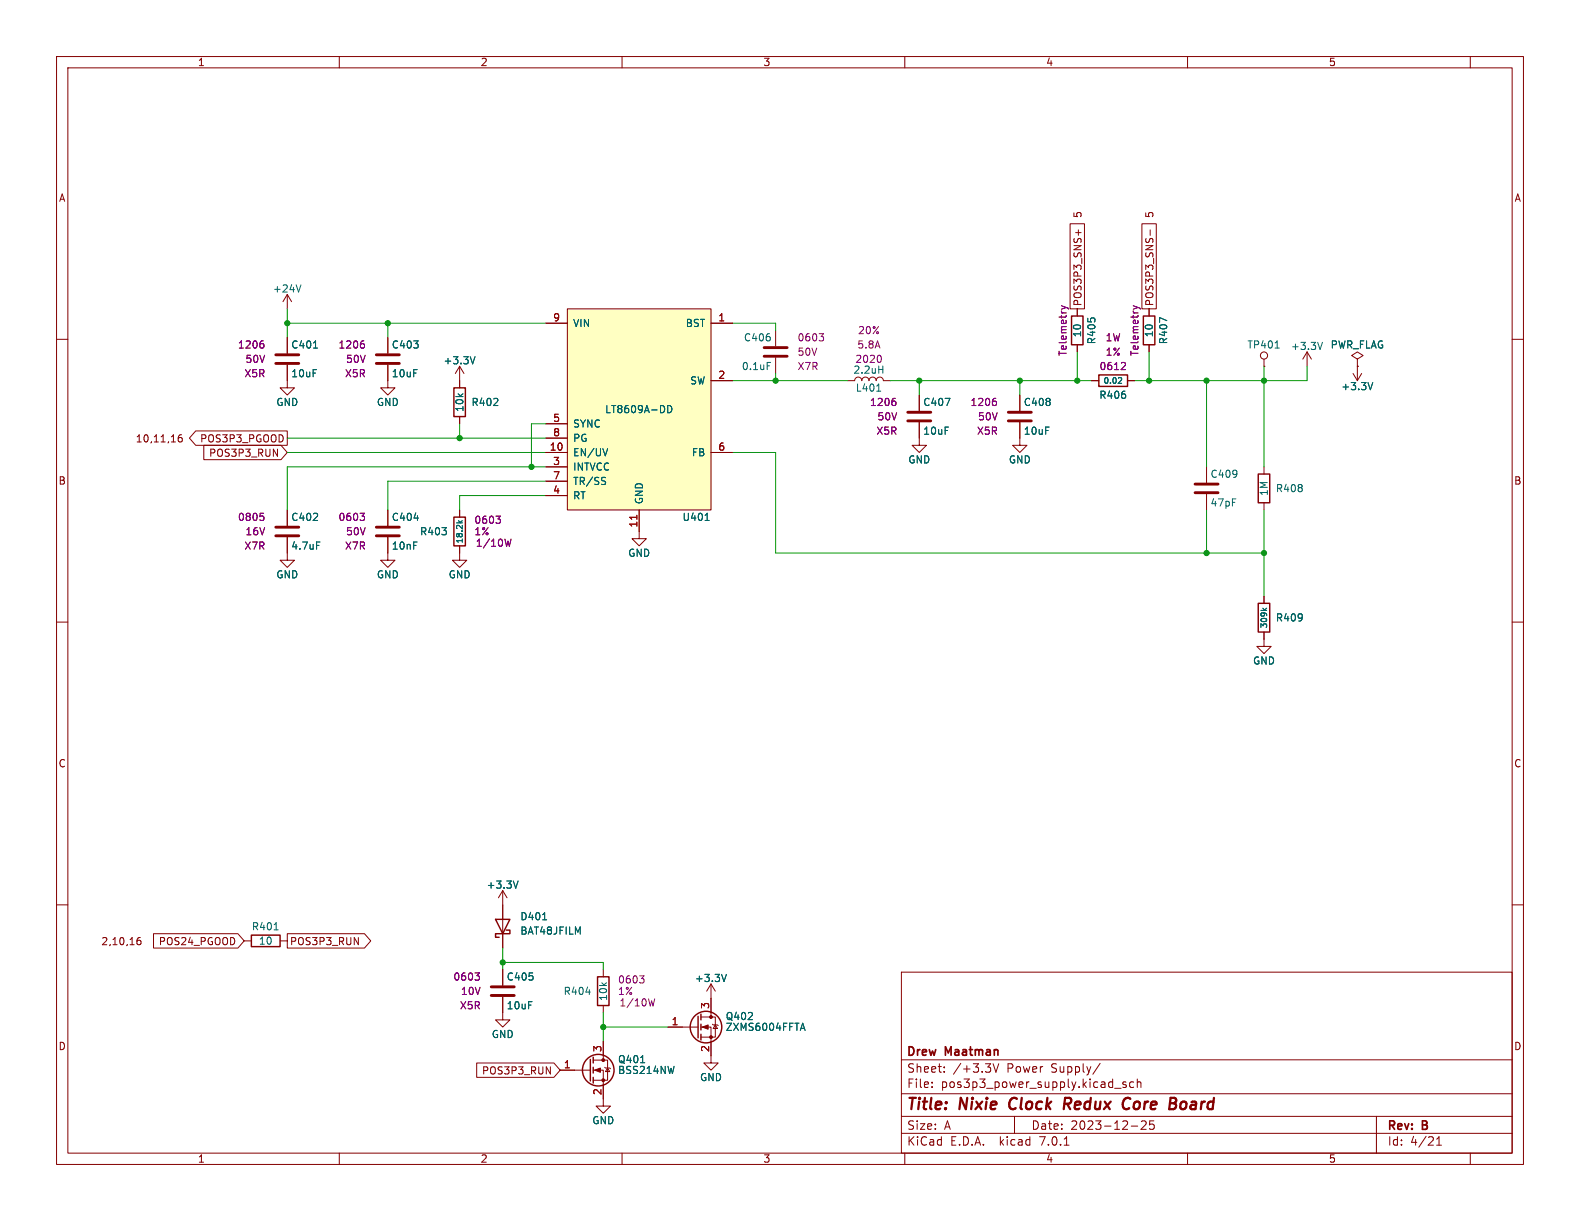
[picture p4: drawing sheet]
<svg xmlns="http://www.w3.org/2000/svg" width="279mm" height="216mm" viewBox="0 0 279 216" stroke-linecap="round" stroke-linejoin="round" font-family="sans-serif">
<g fill="none" stroke="#840000" stroke-width=".18">
<path d="M10 10h259.4v195.9h-259.4zM12 12h255.4v191.9h-255.4zM60 10v2M110 10v2M160 10v2M210 10v2M260 10v2M189.2 39.6h2.6v15h-2.6zM201.9 39.6h2.6v15h-2.6zM10 60h2M50.8 52.1l-.8 1.2M50.8 52.1v2.5"/>
<path d="M50.8 59.7v2.8M50.8 52.1l.8 1.2M68.6 59.7v2.8M96.5 57.2h3.8M100.3 54.6h25.4v35.6h-25.4zM125.7 57.2h3.8M137.2 58.4v2.8M190.5 54.6v1.3M190.7 40.6v1M203.2 54.6v1.3M203.4 40.6v1M267.4 60h2"/>
<path d="M32.1 76.9h-.3a.86 .86 0 0 0 0 1.2l.4-.1v-.4l-.2-.2h-.4l-.1 .2M34.6 76.2h16.2v2.5h-16.2l-1.1-1.2zM36 78.7h13.7l1.1 1.3-1.1 1.3h-13.7zM48.3 79.4l.8 1.3v-1.3M50.8 64.5v4.1h1.3l-1.3 1.3-1.3-1.3h1.3M68.6 64.5v4.1h1.2l-1.2 1.3-1.3-1.3h1.3M81.3 64.8l-.8 1.2M81.3 64.8v3.8M81.3 73.7v1.2M81.3 64.8l.7 1.2M96.5 74.9h3.8M96.5 77.5h3.8"/>
<path d="M125.7 67.3h3.8M137.2 63.2v2.8M149.9 67.3h1.2a.64 .64 0 0 1 .7-.6 .64 .64 0 0 1 .6 .6 .64 .64 0 0 1 .6-.6 .64 .64 0 0 1 .7 .6 .64 .64 0 0 1 .6-.6 .64 .64 0 0 1 .6 .6 .64 .64 0 0 1 .7-.6 .64 .64 0 0 1 .6 .6h1.3M162.6 74.7v4h1.2l-1.2 1.3-1.3-1.3h1.3M162.6 69.9v2.7M180.3 74.7v4h1.3l-1.3 1.3-1.2-1.3h1.2M180.3 69.9v2.7M190.5 61v1.2M193 67.3h1.3M199.4 67.3h1.3M203.2 61v1.2M223.5 64.8h.1"/>
<path d="M223.5 63.5v1.3M231.1 62.2l-.7 1.3M231.1 62.2v2.6M231.1 62.2l.8 1.3M239.3 66l.7 1.3M240 63.5l1-.6-1-.7-1 .7 1 .6v1.3M240 64.8h.1M240 64.8v2.5M240.8 66l-.8 1.3M50.8 95v4.1h1.3l-1.3 1.2-1.3-1.2h1.3M50.8 90.2v2.8M68.6 95v4.1h1.2l-1.2 1.2-1.3-1.2h1.3"/>
<path d="M68.6 90.2v2.8M81.3 96.5v2.6h1.2l-1.2 1.2-1.3-1.2h1.3M81.3 90.2v1.2M96.5 80h3.8M96.5 82.6h3.8M96.5 87.6h3.8M96.5 85.1h3.8M113 90.2v5.1h1.3l-1.3 1.2-1.2-1.2h1.2M125.7 80h3.8M213.4 82.6v2.7M213.4 87.4v2.8M223.5 82.6v1.2"/>
<path d="M223.5 88.9v1.3M10 110h2M223.5 111.8v2.5h1.3l-1.3 1.3-1.3-1.3h1.3M223.5 105.4v1.3M267.4 110h2M10 160h2M88.9 157.5v10.1M88.9 157.5l-.8 1.3M88.9 157.5l.8 1.3M267.4 160h2M24.2 166.5l.3-.2h.3l.1 .2v.3l-.2 .2h-.4l-.1-.2M24.8 165.8h-.3l-.3 .5"/>
<path d="M27.1 165.1h15l1.1 1.3-1.1 1.2h-15zM43.2 166.4h1.2M49.5 166.4h1.3M50.8 165.1h13.7l1.1 1.3-1.1 1.2h-13.7zM88.9 176.3v4h1.3l-1.3 1.3-1.3-1.3h1.3M88.9 171.5v2.7M106.7 171.5v1.2M106.7 177.8v1.3M124 179.8h2.5v3.6h-2.5M125.7 174l-.7 1.3M125.7 174v5.8M125.7 174l.8 1.3"/>
<path d="M159.4 171.9h108v32h-108zM84.3 188h13.6l1.2 1.2-1.2 1.3h-13.6zM96.6 188.6l.7 1.3v-1.3M99.1 189.2h5.3M104.9 189.2h1.8v6.4h1.2l-1.2 1.3-1.3-1.3h1.3M104.9 187.5h2.5v3.5h-2.5M106.7 184.2v3.3M106.9 188.7l.2 .1h.7l.1 .2M107.4 188.8l.4 .7h-.7zM118.1 181.6h5.3M124 181.6h1.7v6.4h1.3l-1.3 1.2-1.2-1.2h1.2M126 181.1l.1 .1h.8l.1 .2"/>
<path d="M126.5 181.2l.4 .7h-.8zM159.4 197.4h108M159.4 193.4h108M159.4 187.4h108M164.8 192.2v.1M164.8 191.4v.1M167 189.5v.1M167 188.7v.1M175.6 188.1l.5 1.5 .5-1.5M179.4 197.4v3M194.5 188l-1.2 2M197.1 192.4h1.2"/>
<path d="M199.1 191.4l-.3-.1-.3 .2 .1 .2 .5 .2v.3h-.6M200 199.1h1.2M200.5 191.4l-.5-.1-.2 .3v.4l.1 .2h.6M201.1 191.4l.2-.1 .4 .1 .1 .9M201.1 190.8v1.5M201.8 198.3l.6-.1 .2 .1 .1 .3-.9 1.1h.9M204 198.2h-.7v.7l.2-.1h.5l.1 .3-.1 .5-.2 .1-.5-.1M243.4 197.4v6.5M60 203.9v2M110 203.9v2M159.4 200.4h108M160 203.9v2"/>
<path d="M188.2 202.5h.8M210 203.9v2M254 202.5h.9M254 201.4l.5-.4v1.5M260 203.9v2"/>
<circle cx="223.5" cy="62.9" r=".63"/>
</g>
<path d="M178.6 194.6l-.1 .7v.3M188.2 195.2h.8M189.1 194.1h-.7l-.3 2M199 194.2l.3-.1 .5 .1M199.7 195.9l-.6 .2M207.8 195.2a.53 .53 0 0 1 0 .7M207.9 194.2a.44 .44 0 0 1 0 .7" fill="none" stroke="#840000" stroke-width=".4"/>
<g fill="none" stroke="#006464" stroke-width=".18">
<path d="M53.2 50.4l-.4 1.2M55.4 61.5h.8M84 63.1l-.4 1.2M107.5 79.3l-.5 1.3M118.1 71.7a.64 .64 0 0 1 .7 .6 .64 .64 0 0 1-.7 .7zM135.7 64.1h.6M155 69.2h.8M155.4 65.3h.7M156.1 64.7v1.3M198.2 66.8l.1 .2v.2l-.6 .6h.6M225.5 61.5h.7M233.9 60.5l-.5 1.3"/>
<path d="M242.8 67.6l-.5 1.3M56 95.8h.6M81.1 92.1l.4 .4M81.7 92.1l-.3 .3M106.9 84.4l.2 .1M107 85.2v.4M124.7 92h.7M223.3 107.6l.4 .3M224 107.6l-.4 .2M91.6 155.8l-.4 1.3M48.5 164.4h.7M96 162.6h.7"/>
<path d="M128.5 172.3l-.5 1.3M113.3 187.9h.7M141.6 181.8h.7M141.9 180.9l.5 1.3"/>
</g>
<g fill="none" stroke="#840000" stroke-width=".25">
<path d="M189.5 55.9h2v5.1h-2zM202.2 55.9h2v5.1h-2zM80.3 68.6h2v5.1h-2zM194.3 66.3h5.1v2h-5.1zM80.3 91.4h2v5.1h-2zM222.5 83.8h2v5.1h-2zM222.5 106.7h2v5.1h-2zM44.4 165.4h5.1v2h-5.1zM87.6 162.6h2.6l-1.3 2.5zM89.5 164.5h.7v.6h-2.6v.6h.7M105.7 172.7h2v5.1h-2zM123.4 179.7v3.8"/>
<path d="M124 179.3v1M104.4 187.3v3.8M104.9 186.9v1.1M104.9 188.7v1M104.9 190.5v1M124 181.1v1M124 182.9v1"/>
<circle cx="105.8" cy="189.2" r="2.79"/>
<circle cx="124.8" cy="181.6" r="2.79"/>
</g>
<path d="M100.3 54.6h25.4v35.6h-25.4z" fill="#ffffc2" stroke="#ffffc2" stroke-width=".18"/>
<path d="M112.6 91.1v.7" fill="none" stroke="#a90000" stroke-width=".18"/>
<g fill="none" stroke="#840084" stroke-width=".18">
<path d="M144.9 59h.7l-.4 .5M145.4 59.5l.2 .2v.3l-.2 .3M187.7 54.1l.8 .3M188.5 54.4l-.8 .3M188.5 54.4l.5 .3M200.4 54.1l.8 .3M201.2 54.4l-.8 .3M201.2 54.4l.5 .3M46.3 60.3h.3M46.4 60.8l.3 .2v.3l-.3 .2M64.1 60.3h.2M64.2 60.8l.3 .2v.3l-.3 .2"/>
<path d="M155.7 62.9l.1 .4-.1 .7M158.1 70.4h.2M158.2 70.9l.2 .3v.3l-.2 .2M175.9 70.4h.2M176 70.9l.2 .3v.3l-.2 .2M198.8 64.1l.2 .2v.3l-.8 .8h.8M46 90.8h.6M46.4 91.2l.3 .3v.3l-.3 .2M63.7 90.8h.8l-.5 .4M64.2 91.2l.3 .3v.3l-.3 .2M87.7 91.3h.8l-.4 .4M88.2 91.7l.3 .3v.3l-.3 .2"/>
<path d="M90.4 95.3l-.3 1.3-.3-.9-.2 .9M84 172h.8l-.4 .5M84.5 172.5l.3 .3v.3l-.3 .2M113.1 172.5h.8l-.4 .5M113.6 173l.3 .3v.3l-.3 .2M115.8 176.6l-.3 1.3-.3-.9-.2 .9"/>
</g>
<g fill="none" stroke="#840000" stroke-width=".51">
<path d="M48.8 64.3h4M48.8 62.7h4M66.5 64.3h4.1M66.5 62.7h4.1M135.1 63h4.1M135.1 61.5h4.1M160.5 74.4h4.1M160.5 72.9h4.1M178.3 74.4h4.1M178.3 72.9h4.1M48.8 94.7h4M48.8 93.2h4"/>
<path d="M66.5 94.7h4.1M66.5 93.2h4.1M211.3 87.1h4.1M211.3 85.6h4.1M86.9 176h4M86.9 174.5h4"/>
</g>
<g fill="#840000" stroke="#840000" stroke-width=".18">
<path d="M124.2 181.6l1-.4v.8z"/>
<path d="M105.2 189.2l1-.4v.8z"/>
<circle cx="125.7" cy="183.4" r=".25"/>
<circle cx="125.7" cy="179.8" r=".25"/>
<circle cx="106.7" cy="191" r=".25"/>
<circle cx="106.7" cy="187.5" r=".25"/>
</g>
<g fill="none" stroke="#009600" stroke-width=".18">
<path d="M50.8 57.2h45.7M50.8 54.6v5.1M68.6 57.2v2.5M129.5 57.2h7.7v1.2M50.8 77.5h45.7M81.3 74.9v2.6M96.5 74.9h-2.5v7.7M129.5 67.3h20.4M137.2 66v1.3M157.5 67.3h35.5M162.6 67.3v2.6M180.3 67.3v2.6"/>
<path d="M190.5 62.2v5.1M203.2 62.2v5.1M213.4 67.3v15.3M223.5 64.8v17.8M231.1 64.8v2.5h-30.4M50.8 80h45.7M96.5 87.6h-15.2v2.6M96.5 82.6h-45.7v7.6M96.5 85.1h-27.9v5.1M129.5 80h7.7v17.8h86.3M213.4 90.2v7.6M223.5 90.2v15.2"/>
<path d="M88.9 170.2h17.8v1.3M88.9 167.6v3.9M106.7 179.1v5.1M106.7 181.6h11.4"/>
</g>
<g fill="#009600" stroke="#009600" stroke-width=".18">
<circle cx="81.3" cy="77.5" r=".46"/>
<circle cx="94" cy="82.6" r=".46"/>
<circle cx="68.6" cy="57.2" r=".46"/>
<circle cx="50.8" cy="57.2" r=".46"/>
<circle cx="180.3" cy="67.3" r=".46"/>
<circle cx="162.6" cy="67.3" r=".46"/>
<circle cx="203.2" cy="67.3" r=".46"/>
<circle cx="190.5" cy="67.3" r=".46"/>
<circle cx="213.4" cy="97.8" r=".46"/>
<circle cx="213.4" cy="67.3" r=".46"/>
<circle cx="223.5" cy="67.3" r=".46"/>
<circle cx="223.5" cy="97.8" r=".46"/>
<circle cx="137.2" cy="67.3" r=".46"/>
<circle cx="88.9" cy="170.2" r=".46"/>
<circle cx="106.7" cy="181.6" r=".46"/>
</g>
<g font-size="2.8" fill="#840000">
<text x="160.4" y="196.7">Title:</text>
<text x="169.8" y="196.7">Nixie</text>
<text x="179.2" y="196.7">Clock</text>
<text x="189.4" y="196.7">Redux</text>
<text x="200.5" y="196.7">Core</text>
<text x="209.3" y="196.7">Board</text>
</g>
<g font-size="2.1" fill="#840000">
<text x="160.4" y="189.8">Sheet:</text>
<text x="160.4" y="187">Drew</text>
<text x="167.3" y="187">Maatman</text>
<text x="168.6" y="189.8">/+3.3V</text>
<text x="178.1" y="189.8">Power</text>
<text x="185.9" y="189.8">Supply/</text>
<text x="160.4" y="192.5">File:</text>
<text x="166.4" y="192.5">pos3p3_power_supply.kicad_sch</text>
<text x="160.4" y="202.7">KiCad</text>
<text x="160.4" y="199.9">Size:</text>
<text x="167" y="199.9">A</text>
<text x="168.1" y="202.7">E.D.A.</text>
<text x="176.8" y="202.7">kicad</text>
<text x="182.4" y="199.9">Date:</text>
<text x="183.9" y="202.7">7.0.1</text>
<text x="189.3" y="199.9">2023-12-25</text>
<text x="245.4" y="200.1">Rev:</text>
<text x="245.4" y="202.7">Id:</text>
<text x="249.4" y="202.7">4/21</text>
<text x="251.6" y="200.1">B</text>
</g>
<g font-size="1.8" fill="#840000">
<text x="35" y="11.8">1</text>
<text x="85" y="11.8">2</text>
<text x="135" y="11.8">3</text>
<text x="185" y="11.8">4</text>
<text x="235" y="11.8">5</text>
<text x="10.4" y="35.8">A</text>
<text x="267.8" y="35.8">A</text>
<text x="191.4" y="38.6" transform="rotate(-90 191.4 38.6)">5</text>
<text x="204.1" y="38.6" transform="rotate(-90 204.1 38.6)">5</text>
<text x="191.4" y="54.1" transform="rotate(-90 191.4 54.1)">POS3P3_SNS+</text>
<text x="204.1" y="54.1" transform="rotate(-90 204.1 54.1)">POS3P3_SNS-</text>
<text x="23.9" y="78.4">10,11,16</text>
<text x="35.3" y="78.4">POS3P3_PGOOD</text>
<text x="36.8" y="80.9">POS3P3_RUN</text>
<text x="10.3" y="85.8">B</text>
<text x="267.7" y="85.8">B</text>
<text x="10.3" y="135.8">C</text>
<text x="267.7" y="135.8">C</text>
<text x="17.8" y="167.3">2,10,16</text>
<text x="28" y="167.3">POS24_PGOOD</text>
<text x="51.3" y="167.3">POS3P3_RUN</text>
<text x="10.3" y="185.8">D</text>
<text x="267.7" y="185.8">D</text>
<text x="85.1" y="190.1">POS3P3_RUN</text>
<text x="35" y="205.7">1</text>
<text x="85" y="205.7">2</text>
<text x="135" y="205.7">3</text>
<text x="185" y="205.7">4</text>
<text x="235" y="205.7">5</text>
</g>
<g font-size="1.8" fill="#006464">
<text x="48.2" y="51.9">+24V</text>
<text x="101.3" y="58">VIN</text>
<text x="121.1" y="58">BST</text>
<text x="191.3" y="59.7" transform="rotate(-90 191.3 59.7)">10</text>
<text x="204" y="59.7" transform="rotate(-90 204 59.7)">10</text>
<text x="51.4" y="61.8">C401</text>
<text x="69.2" y="61.8">C403</text>
<text x="78.4" y="64.6">+3.3V</text>
<text x="131.1" y="65.6">0.1uF</text>
<text x="131.5" y="60.5">C406</text>
<text x="193.9" y="60.9" transform="rotate(-90 193.9 60.9)">R405</text>
<text x="206.6" y="60.9" transform="rotate(-90 206.6 60.9)">R407</text>
<text x="220.5" y="61.8">TP401</text>
<text x="228.2" y="62">+3.3V</text>
<text x="235.2" y="61.8">PWR_FLAG</text>
<text x="48.8" y="71.9">GND</text>
<text x="51.4" y="66.9">10uF</text>
<text x="66.6" y="71.9">GND</text>
<text x="69.2" y="66.9">10uF</text>
<text x="83.3" y="71.9">R402</text>
<text x="121.9" y="68.1">SW</text>
<text x="150.9" y="66.2">2.2uH</text>
<text x="151.3" y="69.4">L401</text>
<text x="163.2" y="71.9">C407</text>
<text x="181" y="71.9">C408</text>
<text x="194.3" y="70.7">R406</text>
<text x="237.1" y="69.2">+3.3V</text>
<text x="82.1" y="72.9" transform="rotate(-90 82.1 72.9)">10k</text>
<text x="101.3" y="75.8">SYNC</text>
<text x="106.9" y="73.2">LT8609A-DD</text>
<text x="163.2" y="77">10uF</text>
<text x="181" y="77">10uF</text>
<text x="101.3" y="80.8">EN/UV</text>
<text x="101.3" y="83.4">INTVCC</text>
<text x="101.3" y="78.3">PG</text>
<text x="122.2" y="80.8">FB</text>
<text x="160.6" y="82.1">GND</text>
<text x="178.3" y="82.1">GND</text>
<text x="101.3" y="88.5">RT</text>
<text x="101.3" y="85.9">TR/SS</text>
<text x="113.9" y="89.2" transform="rotate(-90 113.9 89.2)">GND</text>
<text x="214" y="84.6">C409</text>
<text x="214" y="89.7">47pF</text>
<text x="224.3" y="87.8" transform="rotate(-90 224.3 87.8)">1M</text>
<text x="225.6" y="87.2">R408</text>
<text x="51.4" y="92.3">C402</text>
<text x="69.2" y="92.3">C404</text>
<text x="74.2" y="94.8">R403</text>
<text x="120.6" y="92.3">U401</text>
<text x="51.4" y="97.3">4.7uF</text>
<text x="69.2" y="97.3">10nF</text>
<text x="111" y="98.6">GND</text>
<text x="48.8" y="102.4">GND</text>
<text x="66.6" y="102.4">GND</text>
<text x="79.3" y="102.4">GND</text>
<text x="225.6" y="110">R409</text>
<text x="221.5" y="117.7">GND</text>
<text x="86" y="157.3">+3.3V</text>
<text x="44.5" y="164.7">R401</text>
<text x="45.7" y="167.2">10</text>
<text x="92" y="162.9">D401</text>
<text x="92" y="165.4">BAT48JFILM</text>
<text x="89.5" y="173.5">C405</text>
<text x="122.8" y="173.8">+3.3V</text>
<text x="89.5" y="178.6">10uF</text>
<text x="99.6" y="176.1">R404</text>
<text x="107.5" y="177" transform="rotate(-90 107.5 177)">10k</text>
<text x="86.9" y="183.7">GND</text>
<text x="128.3" y="180.5">Q402</text>
<text x="128.3" y="182.4">ZXMS6004FFTA</text>
<text x="109.2" y="188.2">Q401</text>
<text x="109.2" y="190.1">BSS214NW</text>
<text x="123.7" y="191.3">GND</text>
<text x="104.7" y="198.9">GND</text>
</g>
<g font-size="1.8" fill="#a90000">
<text x="97.8" y="56.9">9</text>
<text x="127" y="56.9">1</text>
<text x="127" y="67.1">2</text>
<text x="97.8" y="74.7">5</text>
<text x="97.8" y="77.2">8</text>
<text x="97.2" y="79.8">10</text>
<text x="97.8" y="82.3">3</text>
<text x="127" y="79.8">6</text>
<text x="97.8" y="87.4">4</text>
<text x="97.8" y="84.8">7</text>
<text x="112.8" y="93.3" transform="rotate(-90 112.8 93.3)">11</text>
<text x="125.5" y="178.5" transform="rotate(-90 125.5 178.5)">3</text>
<text x="118.7" y="181.4">1</text>
<text x="99.7" y="189">1</text>
<text x="106.4" y="186.1" transform="rotate(-90 106.4 186.1)">3</text>
<text x="125.5" y="186.1" transform="rotate(-90 125.5 186.1)">2</text>
<text x="106.4" y="193.7" transform="rotate(-90 106.4 193.7)">2</text>
</g>
<g font-size="1.8" fill="#840084">
<text x="151.7" y="59.2">20%</text>
<text x="42" y="61.8">1206</text>
<text x="43.3" y="64.3">50V</text>
<text x="59.8" y="61.8">1206</text>
<text x="61.1" y="64.3">50V</text>
<text x="141" y="60.5">0603</text>
<text x="141" y="63.1">50V</text>
<text x="141" y="65.6">X7R</text>
<text x="151.2" y="64.3">2020</text>
<text x="151.6" y="61.8">5.8A</text>
<text x="188.8" y="63" transform="rotate(-90 188.8 63)">Telemetry</text>
<text x="194.4" y="65.6">0612</text>
<text x="195.5" y="63.1">1%</text>
<text x="195.5" y="60.5">1W</text>
<text x="201.5" y="63" transform="rotate(-90 201.5 63)">Telemetry</text>
<text x="43.2" y="66.9">X5R</text>
<text x="60.9" y="66.9">X5R</text>
<text x="153.8" y="71.9">1206</text>
<text x="171.6" y="71.9">1206</text>
<text x="154.9" y="77">X5R</text>
<text x="155.1" y="74.5">50V</text>
<text x="172.7" y="77">X5R</text>
<text x="172.9" y="74.5">50V</text>
<text x="42" y="92.3">0805</text>
<text x="43.3" y="94.8">16V</text>
<text x="59.8" y="92.3">0603</text>
<text x="61.1" y="94.8">50V</text>
<text x="83.8" y="92.8">0603</text>
<text x="83.8" y="94.8">1%</text>
<text x="43.2" y="97.3">X7R</text>
<text x="60.9" y="97.3">X7R</text>
<text x="84.1" y="96.8">1/10W</text>
<text x="80.1" y="173.5">0603</text>
<text x="81.3" y="178.6">X5R</text>
<text x="81.4" y="176.1">10V</text>
<text x="109.2" y="174.1">0603</text>
<text x="109.2" y="176.1">1%</text>
<text x="109.5" y="178.1">1/10W</text>
</g>
<g font-size="1.4" fill="#006464">
<text x="195.1" y="68">0.02</text>
<text x="82" y="96.2" transform="rotate(-90 82 96.2)">18.2k</text>
<text x="224.2" y="111.2" transform="rotate(-90 224.2 111.2)">309k</text>
</g>
</svg>
